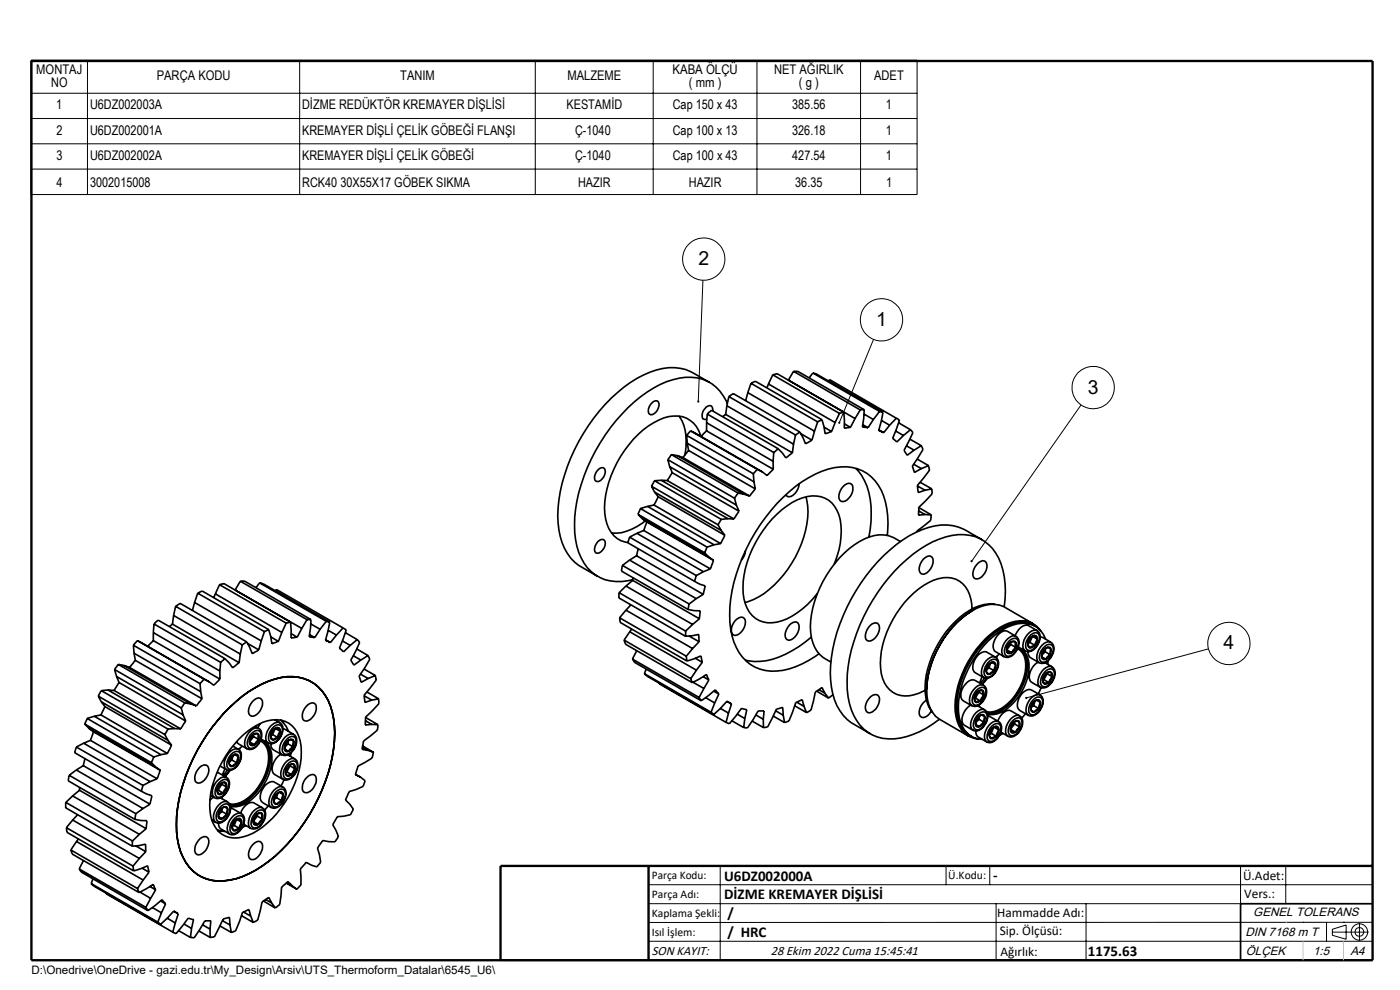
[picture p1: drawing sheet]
<svg xmlns="http://www.w3.org/2000/svg" width="297mm" height="210mm" viewBox="0 0 297 210" stroke-linecap="round" stroke-linejoin="round" font-family="sans-serif">
<g fill="none" stroke="#000" stroke-width=".35">
<path d="M163.9 79.5l1-.2 14.1 8.1M163.9 79.5l14.2 8.2M163.9 79.5l-.9 1.9M168.3 78.8h.9l14.1 8.1M168.3 78.8l14.2 8.2M168.3 78.8l-1 1.8M172.4 79.1l.8 .2 14.1 8.2M172.4 79.1l14.2 8.2M172.4 79.1l-.7 1M126.9 99.6a.79 .79 0 0 1 .8-.4 .79 .79 0 0 1 .7 .5 2.18 2.18 0 0 1-1.7 2.5 .83 .83 0 0 1-.5-1.2l.4-1zM138.4 85.4a.78 .78 0 0 1 1-.4 .78 .78 0 0 1 .4 1 2.09 2.09 0 0 1-1.8 2 1.38 1.38 0 0 1 0-2.2zM141.7 97.5l14.1 8.2"/>
<path d="M141.7 97.5l.4 1.5M142.1 99l14.1 8.1M142.1 99l.5 1.3M142.5 96.4l-.8 1.1M142.5 96.4l14.1 8.2M142.5 96.4l1.2 .3M143.7 96.7l14.2 8.1M143.7 96.7l1.2 .4M144.1 88.3a10.4 10.4 0 0 1 1.2 8.2M144.9 97.1l14.1 8.1M145.7 92.3l14.1 8.2M145.7 92.3l.1 1.7"/>
<path d="M145.8 94l14.1 8.2M145.8 94l.3 1.6M146.1 95.6l-1.2 1.5M146.1 95.6l14.1 8.1M146.5 91.4l-.8 .9M146.5 91.4l15.2 8.7M146.5 91.4l14.2 8.1M148.7 92.6a5.7 5.7 0 0 0-7.9-4 20.7 20.7 0 0 0-11.2 12.3 15.7 15.7 0 0 0-.8 10.3 5.4 5.4 0 0 0 4.4 3.9M149.9 91.4l-1.2 1.2M149.9 89.7l14.1 8.2M149.9 91.4l14.1 8.1M149.9 89.7v1.7"/>
<path d="M150 87.8l.9-.8 14.2 8.2M150 87.8l14.1 8.2M150 87.8l-.1 1.9M150.5 81.1a16.8 16.8 0 0 0-6.2-3 14.9 14.9 0 0 0-10.6 3 37.5 37.5 0 0 0-15.4 28.3 13.1 13.1 0 0 0 3.6 9.8l.9 .7 4 2.4M151.2 87.2a.84 .84 0 0 0-.6-1.2 2.07 2.07 0 0 0-1.5 2.8l.3 .2 .5-.1M154 87.9l-.7 .5M154 87.9l14.1 8.2M154.2 86.1l14.1 8.1M154.2 86.1l-.2 1.8M154.3 85.6a8.6 8.6 0 0 0-10.2-5.4 22.7 22.7 0 0 0-12.2 7.6 38.2 38.2 0 0 0-10 21.9 15 15 0 0 0 2.7 10.7 8.9 8.9 0 0 0 9.6 2.6M154.6 84.1l1-.6 14.1 8.1M154.6 84.1l14.2 8.2"/>
<path d="M154.6 84.1l-.4 2M158.6 83.3l14.2 8.2M158.6 83.3l-.4 1.7M159.3 81.3l1-.4 14.1 8.1M159.3 81.3l14.2 8.2M159.3 81.3l-.7 2M160.7 99.5l-.9 1M160.7 99.5l1 .6M163 81.4l14.2 8.2M163 81.4l-.3 .9M164 97.9v1.6M164 99.5l-1.3 1.4-1-.8"/>
<path d="M164.1 96l-.1 1.9M165.1 95.2l-1 .8M165.1 95.2l.9 .9 .7 1 1.4-1M167.3 80.6l14.1 8.2M167.3 80.6v.1M168.3 94.2l-.2 1.9M168.8 92.3l-.5 1.9M169.7 91.6l-.9 .7M169.7 91.6l1.2 2.5 1.4-.7M169.9 92l2.4 1.4M172.8 91.5l-.5 1.9M173.5 89.5l-.7 2"/>
<path d="M174.4 89l-.9 .5M174.4 89l.6 3 1.4-.5M174.8 90.6l1.6 .9M175.8 80.8l.2-.3 14.1 8.2M177.2 89.6l-.8 1.9M178.1 87.7l-.9 1.9M179 87.4l-.9 .3M179 87.4l.1 3.4 1.3-.1M179.1 89.9l1.3 .8M181.4 88.8l-1 1.9M181.5 99.3a12.9 12.9 0 0 1 3.3 9.7v1.6l-.5 3.3M182.5 87l-1.1 1.8"/>
<path d="M183 90.1l1.1 .6M183.3 87.8l2 1.2M183.3 86.9l-.8 .1M183.3 86.9l-.3 3.7 1.1 .1M185.3 89l-1.2 1.7M186.4 91.2l1.1 .6M186.6 87.3l.7 .2M186.6 87.3l-1.3 1.7M187 89.2l1.7 1M187.3 87.5l-.9 3.8 1.1 .5M188.7 90.2l-1.2 1.6M190 91.4l1.7 1"/>
<path d="M190.1 88.7l.7 .4-1.4 3.9 .9 .8 1.4-1.4M190.1 88.7l-1.4 1.5M190.6 89.7l2.5 1.4M192.3 94.6l1.6 .9M193 93.2l2.4 1.3M193.1 91.1l.6 .6-1.9 3.9 .6 1 1.5-1.1M193.1 91.1l-1.4 1.3M193.9 98.5l1.6 .9M194.6 97.4l2.4 1.4M195.4 94.5l.4 .8-2.3 3.6 .5 1.3 1.5-.8M195.4 94.5l-1.5 1M197 98.8l.2 .9-2.6 3.3 .2 1.5 1.5-.5"/>
<path d="M197 98.8l-1.5 .6M126.9 114.9a.87 .87 0 0 1 1.5 0 2.24 2.24 0 0 1-1.6 2.5l-.4-.1a1.84 1.84 0 0 1 .5-2.4zM132 119.9l-.2 1.2 14.2 8.2M132 119.9l14.2 8.2M133.6 113.9l-.4 1.2 14.2 8.2M133.6 113.9l14.1 8.2M133.6 118.8l14.1 8.2M133.6 118.8l-1.6 1.1M135 117.9l14.2 8.2M135 117.9l-1.4 .9M135.1 113.1l14.1 8.2M135.1 113.1l-1.5 .8"/>
<path d="M135.4 109.1l14.1 8.2M135.4 109.1l.8 .9M135.4 116.4l-.4 1.5M135.9 107.9l-.5 1.2M135.9 107.9l14.1 8.2M136.2 110l14.2 8.2M136.2 110l1 .7M136.6 112.5l14.1 8.2M136.6 112.5l-1.5 .6M136.9 110.5a10.4 10.4 0 0 1-7.1 2.6M137.2 110.7l-.6 1.8M137.2 110.7l14.2 8.2"/>
<path d="M137.4 107.4l14.1 8.2M137.4 107.4l-1.5 .5M138.2 103.1l14.1 8.2M138.2 103.1l.7 1.3M138.7 107.1l14.2 8.2M138.7 107.1l-1.3 .3M138.9 102l-.7 1.1M138.9 102l14.1 8.2M138.9 104.4l14.1 8.1M138.9 104.4l.7 1M139.6 105.4l-.9 1.7M139.6 105.4l14.2 8.2"/>
<path d="M140.3 101.9l14.1 8.1M140.3 101.9l-1.4 .1M140.3 101.9h1.3M141.6 101.9l14.1 8.2M142.6 100.3l-1 1.6M142.6 100.3l14.2 8.1M149.5 117.3l.9 .9M150 116.1l-.5 1.2M150.4 118.2l1 .7M151.4 118.9l-.7 1.8M151.5 115.6l-1.5 .5M152.3 111.3l.7 1.2"/>
<path d="M152.9 115.3l-1.4 .3M153 110.2l-.7 1.1M153 112.5l.8 1.1M153.8 113.6l-.9 1.7M154.4 110l-1.4 .2M154.4 110l1.3 .1M155.8 105.7l.4 1.4M156.2 107.1l.6 1.3M156.6 104.6l-.8 1.1M156.6 104.6l1.3 .2M156.8 108.4l-1.1 1.7M157.9 104.8l1.1 .4"/>
<path d="M158.2 116.8a3.3 3.3 0 0 1-1 2.1M159.8 100.5l.1 1.7M159.9 102.2l.3 1.5M160.2 103.7l-1.2 1.5M169.5 102.6a3 3 0 0 1-2.1 2.8l-.3-.1-.4-.3M171 105.4a18.1 18.1 0 0 1-2.3 12.8 19.6 19.6 0 0 1-9.9 9.4l-.8 .2M177 119.7a16.2 16.2 0 0 0 1-10.5 5.7 5.7 0 0 0-7.8-3.6 19.7 19.7 0 0 0-9.9 9.5 18.9 18.9 0 0 0-2.5 12 5.7 5.7 0 0 0 8.1 4.6 17.6 17.6 0 0 0 7.5-5.8M178.8 103.2a1.35 1.35 0 0 1 1.9-.4 2.75 2.75 0 0 1-1.9 3.6 1.02 1.02 0 0 1-.8-1.6zM188.2 113.6a16.8 16.8 0 0 0-1.9-10.7 8.6 8.6 0 0 0-9.3-3.7 23.5 23.5 0 0 0-12.2 7.6 38.7 38.7 0 0 0-10 22 14.8 14.8 0 0 0 2.7 10.6 8.7 8.7 0 0 0 8.6 2.8 19.6 19.6 0 0 0 7.6-3.5M191 114.9a6.9 6.9 0 0 0-7.6-.6 22.4 22.4 0 0 0-11 14.6 11.6 11.6 0 0 0 .9 9.2 7.2 7.2 0 0 0 2.9 2.3M194.6 103.1l1.7 .9M194.9 108.4l1.3 .7"/>
<path d="M194.9 107.7l2.7 1.5M195.2 102.3l2.5 1.4M195.9 118.6a1.35 1.35 0 0 1 1.8-.4 2.76 2.76 0 0 1-1.8 3.6 1.05 1.05 0 0 1-.8-1.6zM196.2 109.1l1.4 .1M197.6 109.2l-.2 1.2-2.9 2.3v.1M197.7 103.7v1.1l-2.8 2.8-.1 1.7 1.4-.2M197.7 103.7l-1.4 .3M207.5 119.4a1.04 1.04 0 0 1 1.4-.4 1.04 1.04 0 0 1 .5 1.4 2.79 2.79 0 0 1-2.4 2.4 1.6 1.6 0 0 1-.2-2.5zM208.4 114.5a16.8 16.8 0 0 0-6.3-3 14.9 14.9 0 0 0-10.5 3 37.5 37.5 0 0 0-15.5 28.2 13 13 0 0 0 3.6 9.9l.9 .7 4 2.3M28.3 136.9l14.1 8.1M28.3 136.9l.1 1.7M28.4 138.6l14.2 8.1"/>
<path d="M28.4 138.6l.3 1.5M29.1 135.9l-.8 1M29.1 135.9l14.2 8.2M29.1 135.9l15.3 8.7M32.5 135.9l-1.2 1.2M32.5 134.2l14.1 8.1M32.5 135.9l14.2 8.2M32.5 134.2v1.7M32.7 132.4l.8-.9 14.2 8.2M32.7 132.4l14.1 8.1M32.7 132.4l-.2 1.8M36.6 132.4l-.7 .5"/>
<path d="M36.6 132.4l14.1 8.2M36.8 130.6l14.2 8.1M36.8 130.6l-.2 1.8M37.3 128.6l.9-.6 14.2 8.2M37.3 128.6l14.1 8.2M37.3 128.6l-.5 2M41.3 127.8l14.1 8.2M41.3 127.8l-.5 1.7M41.9 125.8l1-.4 14.1 8.2M41.9 125.8l14.2 8.2M41.9 125.8l-.6 2M45.7 126l14.1 8.2"/>
<path d="M45.7 126l-.4 .8M46.6 124l.9-.2 14.1 8.2M46.6 124l14.1 8.2M46.6 124l-.9 2M47.7 139.7l-.9 .8M47.7 139.7l.9 .9 .8 1.1 1.3-1.1M49.9 125.2h.1M49.9 125.2l14.1 8.1M51 123.3h.9l14.1 8.1M51 138.7l-.3 1.9M51 123.3l14.1 8.1M51 123.3l-1.1 1.9"/>
<path d="M51.4 136.8l-.4 1.9M52.4 136.2l-1 .6M52.4 136.2l1.1 2.5 1.4-.8M52.5 136.5l2.4 1.4M55.1 123.6l.7 .2 14.2 8.2M55.1 123.6l14.1 8.2M55.1 123.6l-.8 1.1M55.4 136l-.5 1.9M56.1 134l-.7 2M57 133.6l-.9 .4M57 133.6l.7 3 1.4-.5M57.5 135.1l1.6 1"/>
<path d="M58.4 125.3l.3-.2 14.1 8.1M59.8 134.2l-.7 1.9M60.7 132.2l-.9 2M61.6 132l-.9 .2M61.6 132l.1 3.4 1.3-.2M61.8 134.4l1.2 .8M64 133.3l-1 1.9M65.1 131.4h.9M65.1 131.4l-1.1 1.9M65.7 134.6l1.1 .6M65.9 132.4l2 1.1M66 131.4l-.4 3.7 1.2 .1"/>
<path d="M67.9 133.5l-1.1 1.7M69.1 135.7l1 .6M69.2 131.8l.8 .2M69.2 131.8l-1.3 1.7M69.6 133.7l1.8 1M70 132l-1 3.8 1.1 .5M71.4 134.7l-1.3 1.6M72.6 136l1.7 .9M72.8 133.2l.6 .4-1.4 3.9 .9 .8 1.4-1.4M72.8 133.2l-1.4 1.5M73.2 134.2l2.6 1.5M74.9 139.1l1.7 .9"/>
<path d="M75.7 137.6l2.4 1.5M75.8 135.7l.5 .6-1.9 3.8 .7 1 1.5-1.1M75.8 135.7l-1.5 1.2M78.1 139.1l.4 .7-2.3 3.6 .4 1.3 1.5-.8M78.1 139.1l-1.5 .9M131.3 125.7v1.1l14.1 8.2M131.3 125.7l14.2 8.2M131.4 131l.2 1 14.1 8.2M131.4 131l14.2 8.2M132.4 135.8l.3 .9 14.2 8.1M132.4 135.8l14.1 8.2M132.8 124.3l14.1 8.2"/>
<path d="M132.8 124.3l-1.5 1.4M132.8 129.4l14.1 8.2M132.8 129.4l-1.4 1.6M133.6 134l14.1 8.2M133.6 134l-1.2 1.8M133.8 128.3l-1 1.1M134 133.4l-.4 .6M134.2 139.8l.4 .7 14.2 8.2M134.2 139.8l14.1 8.1M134.2 123.1l14.2 8.2M134.2 123.1l-1.4 1.2M134.3 122.5l-.1 .6"/>
<path d="M135.1 138l-.9 1.8M145.4 135l2.8-.4 .1 1.5M145.5 133.9l-.1 1.1M145.6 139.2l.1 1M146 129.3l1.2 .2 1.4 .1-.2 1.7M146.2 128.1l-.2 1.2M146.2 134.9l2.1 1.2M146.9 137.6l-1.3 1.6M146.9 132.5l-1.4 1.4M147.4 123.3l1 .6 1.2 .4-.4 1.8M147.5 139.6l1.5 .9M147.7 122.1l-.3 1.2"/>
<path d="M147.7 127l-1.5 1.1M148.3 136.1l-1.4 1.5M148.4 131.3l-1.5 1.2M149.2 126.1l-1.5 .9M149.2 121.3l-1.5 .8M150.7 120.7l-1.5 .6M156 131.6a1.39 1.39 0 0 1 1.9-.4 2.75 2.75 0 0 1-1.9 3.6 .88 .88 0 0 1-.8-1.1 3.2 3.2 0 0 1 .8-2.1zM167.4 132.6a1.38 1.38 0 0 1 1.9-.4 2.78 2.78 0 0 1-1.9 3.6 1.06 1.06 0 0 1-.8-1.6zM172.1 135.1a19.6 19.6 0 0 1-10.8 5.2h-1.2l-2-.3M184.6 132.7a1.21 1.21 0 0 1 1.8-.2 2.77 2.77 0 0 1-2.1 3.5 .93 .93 0 0 1-.7-1.2 3.5 3.5 0 0 1 1-2.1zM206.2 129.2a6.2 6.2 0 0 0-4.3-6.6 8.9 8.9 0 0 0-7 2.3 21.7 21.7 0 0 0-8.1 15.8 7.1 7.1 0 0 0 2.6 6.2 6.6 6.6 0 0 0 6.9-.5M206.2 129.6a21 21 0 0 0-9.6 16.7"/>
<path d="M211.1 128.2a9.5 9.5 0 0 0-7.5 2.7 21.5 21.5 0 0 0-7.3 14.9 7.8 7.8 0 0 0 1.5 5.3M211.2 139.4l-1.8-1a2.05 2.05 0 0 0-2.4 1.2 2.42 2.42 0 0 0-.1 3.1l1.8 1M211.4 139.2v.3M211.5 139.2l-.1 .3M212 138.7l-.8 .7M213 128.8a18.9 18.9 0 0 0-1.1-10.4 8.6 8.6 0 0 0-10-4.8 22.1 22.1 0 0 0-10.9 6.3 38.4 38.4 0 0 0-11.3 23.2 15 15 0 0 0 2.7 10.7 8.9 8.9 0 0 0 10 2.4 20.1 20.1 0 0 0 6.9-3.6M213.7 137.3a1.11 1.11 0 0 0 0 1.2M213.7 137.3v1.2M213.7 138.5a.67 .67 0 0 0 .9 0M213.7 138.5h.9M214.1 136a1.25 1.25 0 0 1 1.8-.3 2.77 2.77 0 0 1-2.1 3.5 1.44 1.44 0 0 1-.4-2.3zM214.4 136.3v.4"/>
<path d="M214.4 136.7l-.8 1.2 1 .6M214.4 136.7l1.1 .6M214.5 136.2a.68 .68 0 0 1 .9 0M214.5 136.2l-.8 1.1M214.5 136.2h.9M215.4 136.2l.2 .3-.1 .8M215.4 136.2l.1 1.1M215.5 137.3l-.9 1.2M215.5 135a1.81 1.81 0 0 1 .4 2.4 2.84 2.84 0 0 1-2.4 2l-.5-.1M215.5 135l-1.8-1.1a2.57 2.57 0 0 0-2.8 2.2 1.81 1.81 0 0 0 .3 2.1l1.8 1.1M215.5 135a2.57 2.57 0 0 0-2.8 2.1 1.81 1.81 0 0 0 .3 2.2M215.9 137.6a3.6 3.6 0 0 1 1.7 4 11.6 11.6 0 0 1-6 9.1 3.6 3.6 0 0 1-2.3 .3"/>
<path d="M215.9 137.5a3.2 3.2 0 0 1 2.4 3.4 11.7 11.7 0 0 1-6 10.3 3.8 3.8 0 0 1-2.8 .2M216 137.2l1.5 .9M216.5 137.7a4.2 4.2 0 0 1 1.4 3.9 11.8 11.8 0 0 1-6 9.3 4.1 4.1 0 0 1-2.4 .4M216.8 137.9a4.7 4.7 0 0 1 1 4 11.9 11.9 0 0 1-6.4 9.1l-2 .3M218 134.6a1.46 1.46 0 0 1 2.5-.4 3.1 3.1 0 0 1-2.5 4l-.4-.1a1.35 1.35 0 0 1-.5-1.8l.2-.6zM218.1 136.6a.65 .65 0 0 0 .4 .8M218.1 136.6l.4 .8M218.1 138.2a1.36 1.36 0 0 0 .5 1.3l1.9 1.1M218.3 132.2a8 8 0 0 0-7.1 1.8 20.8 20.8 0 0 0-8.4 16.7 6.7 6.7 0 0 0 2.1 4.7M218.5 136.3l-.4 .2M218.5 136.3l1 .6M218.6 135.3l-.3 .5-.2 .8"/>
<path d="M218.6 135.3l-.5 1.3M218.7 134.7a1.13 1.13 0 0 1 1.7-.1 2.77 2.77 0 0 1-2.1 3.4 1.51 1.51 0 0 1-.4-2.4zM219 135.1l-.5 1.2M219 135l1.1 .6M219.2 132.3l-6-3.5a6.8 6.8 0 0 0-7.1 .8 21.5 21.5 0 0 0-9.5 16.6 6.9 6.9 0 0 0 2.8 6.4l6.1 3.5M219.5 136.9a1.06 1.06 0 0 1-1 .5M219.5 136.9l-1 .5M219.6 134.8a.65 .65 0 0 1 .5 .8M219.6 134.8l-.6 .2-.4 .3M219.6 134.8l-1 .5M219.6 134.8l.5 .8M219.6 132.8a6.1 6.1 0 0 0-6.1 0 20.7 20.7 0 0 0-10.5 16.8 6.6 6.6 0 0 0 3.1 6.6"/>
<path d="M220 133.8l-1.8-1.1a2.62 2.62 0 0 0-2.8 2.2M220.1 135.6l-.1 .5-.5 .8M220.1 135.6l-.6 1.3M220.7 135.1l.4 .1 1.9 1M220.8 133.8a5.3 5.3 0 0 0-6.6-1.7 18.4 18.4 0 0 0-9.5 9.5 17.3 17.3 0 0 0-1.9 10.4 5.3 5.3 0 0 0 4.8 4.8M221 139.6a.57 .57 0 0 0 .8 .2M221 139.6l.8 .2M221 139.4l.8 .4M221.2 138.3l-.3 .8 .1 .5M221.2 138.3l-.2 1.3M221.3 137.5a1.43 1.43 0 0 1 1.9-.6 2.61 2.61 0 0 1-1.7 3.6 .96 .96 0 0 1-1-1.4zM221.7 138.2l-.6 .8"/>
<path d="M221.7 138.2l1.1 .7M221.8 137.6l-.1 .6M221.8 135.6a5.1 5.1 0 0 0-7-3 18.3 18.3 0 0 0-10 10.6 14.6 14.6 0 0 0-1 9.9 4.8 4.8 0 0 0 4.6 3.7M222.1 137.3l-.5 .4-.4 .6M222.1 137.3a.52 .52 0 0 1 .8 .3M222.1 137.3l-.9 1M222.1 137.3l.8 .3M222.8 138.9l-.4 .6-.6 .3M222.8 138.9l-1 .9M222.9 137.6l.1 .6-.2 .7M222.9 137.6l-.1 1.3M223 136.2a1.95 1.95 0 0 0-2.3 1.2 2.54 2.54 0 0 0-.3 3.2"/>
<path d="M223 136.2v.1M223 136.3a2.33 2.33 0 0 1-.1 3.3 1.96 1.96 0 0 1-2.5 .9M16.2 158.5l-.4 1.2 14.2 8.1M16.2 158.5l14.1 8.1M17.7 157.6l14.2 8.2M17.7 157.6l-1.5 .9M18 153.6l14.1 8.2M18 153.6l.9 .9M18.5 152.4l-.5 1.2M18.5 152.4l14.1 8.2M18.9 154.5l14.1 8.2M18.9 154.5l1 .7"/>
<path d="M19.2 157l14.1 8.2M19.2 157l-1.5 .6M19.9 155.2l-.7 1.8M19.9 155.2l14.1 8.2M20 151.9l14.1 8.2M20 151.9l-1.5 .5M20.8 147.7l14.2 8.1M20.8 147.7l.7 1.2M21.4 151.7l14.1 8.1M21.4 151.7l-1.4 .2M21.5 146.5l-.7 1.2M21.5 146.5l14.1 8.1"/>
<path d="M21.5 148.9l14.1 8.1M21.5 148.9l.8 1M22.3 149.9l-.9 1.8M22.3 149.9l14.1 8.2M22.9 146.4l14.1 8.1M22.9 146.4l-1.4 .1M22.9 146.4l1.3 .1M24.2 146.5l14.1 8.1M24.3 142l14.2 8.2M24.3 142l.4 1.5M24.7 143.5l14.1 8.2M24.7 143.5l.6 1.3"/>
<path d="M25.1 140.9l-.8 1.1M25.1 140.9l14.1 8.2M25.1 140.9l1.3 .3M25.3 144.8l-1.1 1.7M25.3 144.8l14.1 8.2M26.4 141.2l14.1 8.1M26.4 141.2l1.1 .4M27.5 141.6l14.2 8.1M28.7 140.1l-1.2 1.5M28.7 140.1l14.2 8.1M35 155.8l.6 1.2M35.5 159.8l-1.4 .3"/>
<path d="M35.6 154.6l-.6 1.2M35.6 157l.8 1.1M36.4 158.1l-.9 1.7M37 154.5l-1.4 .1M37 154.5l1.3 .1M38.5 150.2l.3 1.5M38.8 151.7l.6 1.3M39.2 149.1l-.7 1.1M39.2 149.1l1.3 .2M39.4 153l-1.1 1.6M40.5 149.3l1.2 .4M42.4 145l.2 1.7"/>
<path d="M42.6 146.7l.3 1.5M42.9 148.2l-1.2 1.5M43.3 144.1l-.9 .9M43.3 144.1l1.1 .5M46.6 142.3l.1 1.8M46.7 144.1l-1.3 1.3-1-.8M46.8 140.5l-.2 1.8M47.4 151.3a23.8 23.8 0 0 1 12.3-7.6 8.9 8.9 0 0 1 10.8 7.4 27.4 27.4 0 0 1-2.2 16.6 36.4 36.4 0 0 1-14.1 16.9 13.3 13.3 0 0 1-10.3 1.9 9.3 9.3 0 0 1-6-7.1 27.4 27.4 0 0 1 2.2-16.7 40.4 40.4 0 0 1 7.3-11.4zM49.4 158.2l1.2 .8M50 160a.54 .54 0 0 1 .6 .5M50 160l-.5 .2-.5 .5M50 160l-1 .7"/>
<path d="M50 160l.6 .5M50.2 157.3l.4 .5 1.8 1M50.6 159a2.01 2.01 0 0 0-2.4 1.2 2.32 2.32 0 0 0-.2 3.1 2.15 2.15 0 0 0 2.7-1.4 2.35 2.35 0 0 0-.1-2.9M50.6 159h.1M50.6 156.8a11.7 11.7 0 0 1 8.2-4.1 5.2 5.2 0 0 1 4.9 4.6 18.7 18.7 0 0 1-4 14 14.8 14.8 0 0 1-9.1 6.4 5.1 5.1 0 0 1-5.6-3.6 15.7 15.7 0 0 1 1.5-11.2 23.9 23.9 0 0 1 4.1-6.1zM50.8 158.8l-.1 .2M50.8 158.7v.4M51.4 158.3l-.8 .7M53 156.8l-.1 .7 .2 .5M53 156.8l.1 1.2M53.1 158a.67 .67 0 0 0 .9 0M53.1 158h.9"/>
<path d="M53.4 155.5a1.15 1.15 0 0 1 1.8-.2 2.78 2.78 0 0 1-2 3.5 1.44 1.44 0 0 1-.4-2.3zM53.6 148.8a1.32 1.32 0 0 1 1.9-.5 2.56 2.56 0 0 1-1.1 3.3 1.04 1.04 0 0 1-1.4 .1 1.04 1.04 0 0 1-.2-1.4zM53.8 155.8v.4M53.8 156.2l-.8 1.2 1 .6M53.8 156.2l1.1 .7M53.9 155.7a.63 .63 0 0 1 .9 0M53.9 155.7l-.5 .5-.4 .6M53.9 155.7l-.9 1.1M53.9 155.7h.9M54.1 154l.8 .5a1.83 1.83 0 0 0-2.2 1 2.84 2.84 0 0 0-.5 3.2l.2 .1M54.8 155.7l.2 .4-.1 .8M54.8 155.7l.1 1.2"/>
<path d="M54.9 156.9l-.9 1.1M54.9 154.5a2.14 2.14 0 0 1 .2 3 2.28 2.28 0 0 1-2.7 1.3M55.2 153.4l-.5 1M55.2 157.2a3.3 3.3 0 0 1 1.8 3.1 11.4 11.4 0 0 1-6 9.9 3.7 3.7 0 0 1-2.3 .3M55.3 157a3.2 3.2 0 0 1 2.4 3.4 11.9 11.9 0 0 1-6.1 10.3 3.8 3.8 0 0 1-2.7 .3M55.4 156.8l1.5 .8M55.9 157.3a4.2 4.2 0 0 1 1.4 3.8 12.1 12.1 0 0 1-6 9.4 4.1 4.1 0 0 1-2.4 .4M56.2 157.4a6 6 0 0 1 .5 6.1 11.4 11.4 0 0 1-5.9 7.1l-2 .2M57.4 156.2a.64 .64 0 0 0 .5 .7M57.4 156.2l.5 .7M57.5 157.8a1.27 1.27 0 0 0 .5 1.3l1.8 1M57.8 155.8l-.4 .2"/>
<path d="M57.8 155.8l1.1 .6M58 154.9l-.4 .4-.2 .9M58 154.9l-.6 1.3M58 154.2a1.02 1.02 0 0 1 1.3-.4 1.02 1.02 0 0 1 .6 1.2 2.78 2.78 0 0 1-2.3 2.5 1.56 1.56 0 0 1-.3-2.4zM58.3 152.7l1.1 .6M58.3 154.6l-.5 1.2M58.4 154.5l1 .6M58.9 156.4l-.4 .4-.6 .1M58.9 156.4l-1 .5M59 154.3a.65 .65 0 0 1 .4 .8M59 154.3l-.4 .1-.6 .5M59 154.3l-1 .6"/>
<path d="M59 154.3l.4 .8M59.4 153.3a2.16 2.16 0 0 1 .1 3 2.25 2.25 0 0 1-2.6 1.3M59.4 153.3a2.02 2.02 0 0 0-2.4 1.3 2.25 2.25 0 0 0-.1 3M59.4 155.1l-.1 .7-.4 .6M59.4 155.1l-.5 1.3M59.5 152.7a5.3 5.3 0 0 1 1.7 2.4M59.7 152.8l.5 .6M60 154.6h.4l1.9 1.2M60.4 159.1a.57 .57 0 0 0 .8 .3M60.4 159.1l.8 .3M60.4 158.9l.8 .5M60.6 157.8l-.2 .6v.7"/>
<path d="M60.6 157.8l-.2 1.3M61 156.6a1.01 1.01 0 0 1 1.4-.3 1.01 1.01 0 0 1 .4 1.3 2.63 2.63 0 0 1-2.3 2.4 1.64 1.64 0 0 1-.2-2.5zM61.1 157.8l-.7 .7M61.1 157.8l1.1 .6M61.2 157.1l-.1 .7M61.5 156.9l-.6 .5-.3 .4M61.5 156.9a.54 .54 0 0 1 .8 .3M61.5 156.9l-.9 .9M61.5 156.9l.8 .3M61.7 159.7l-.1 .8M62.2 158.4l-.5 .6-.5 .4M62.2 158.4l-1 1"/>
<path d="M62.3 157.2l.1 .5-.2 .7M62.3 157.2l-.1 1.2M62.3 155.8a2.53 2.53 0 0 1-.3 3.6l-.2 .2a1.69 1.69 0 0 1-2 .5M62.3 155.8a1.95 1.95 0 0 0-2.3 1.1 2.66 2.66 0 0 0-.3 3.1l.1 .1M65.3 149.5a1.04 1.04 0 0 1 1.3-.3 1.04 1.04 0 0 1 .5 1.3 3.2 3.2 0 0 1-2 2.5 .82 .82 0 0 1-1-1 3.1 3.1 0 0 1 1.2-2.5zM76.5 143l1.6 .9M76.9 158.5l1.1 .7M76.9 158.2l2.3 1.4M77.2 141.9l2.4 1.4M77.3 147.6l1.6 .9M77.5 152.1v1.7l1.3-.1M77.5 152.9l1.3 .8"/>
<path d="M77.5 152.2l2.7 1.5M77.8 146.8l2.5 1.4M78 159.2l1.2 .4M78.8 153.7h1.4M79.2 159.6l-.2 1.2-3.1 1.7-.5 1.8 1.1 .5M79.6 143.3l.2 .9-2.6 3.3 .2 1.5 1.5-.5M79.6 143.3l-1.5 .6M80.2 153.7l-.1 1.2-3 2.3-.3 1.8 1.2 .2M80.3 148.2l.1 1.1-2.9 2.8M80.3 148.2l-1.4 .3M136.7 142.9l.6 .5 14.1 8.2M136.7 142.9l14.1 8.2"/>
<path d="M137.1 141.9l-.4 1M139.9 144.9v.2l14.1 8.1M145.7 140.2l3-1.1 .3 1.4M146.5 144l.4 .8M147 144.7l2.3 1.3M147.7 142.2l-1.2 1.8M148.3 147.9l.5 .8M149 140.5l-1.3 1.7M149.2 143.5l1.2 .7M149.3 146l-1 1.9M149.7 148l1.9 1.1M150.4 144.2l-.5-1.1-3 1.7"/>
<path d="M150.4 144.2l-1.1 1.8M150.8 151.1l.6 .5M151.4 146.6l1.1 .6M151.6 149.1l-.8 2M152.5 147.2l-.8-.9-2.9 2.4M152.5 147.2l-.9 1.9M152.8 150.3l1.8 1M154.2 148.8l.9 .5M154.6 151.3l.6-1.9-1-.7-2.8 2.9M154.6 151.3l-.6 1.9M155.3 152.9l2.5 1.4M156.4 151.5l1.6 .9"/>
<path d="M158 152.4l.4-1.8-1.1-.4-2.6 3.3-.7-.3M158 152.4l-.2 1.9M159.6 153l2.4 1.3M160.3 151.7l1.6 .9M161.9 152.6l.2-1.8h-1.3l-2.2 3.6-.8-.1M161.9 152.6l.1 1.7M164 151.9l2.4 1.4M164.5 150.8l1.7 .9M166.2 151.7l-.1-1.6-1.4 .3-1.9 3.8-.8 .1M166.2 151.7l.2 1.6M168.6 149.7l2.5 1.5M169 148.9l1.6 1"/>
<path d="M170.6 149.9l-.4-1.5-1.4 .6-1.4 4-1 .3M170.6 149.9l.5 1.3M173.2 146.6l2.6 1.5M173.7 146.3l1.3 .7M175 147l-.6-1.2-1.4 1-1 3.8-.9 .6M175 147l.8 1.1M176.7 147.3l-.9 .8M184.7 147.8a1.04 1.04 0 0 1 1.4-.4 1.04 1.04 0 0 1 .4 1.3 2.7 2.7 0 0 1-2.3 2.5 1.68 1.68 0 0 1-.2-2.5zM196.5 148.5a2.85 2.85 0 0 0-1.3 3.4 1.51 1.51 0 0 0 2.2-.9l.2-.2M205.1 144.8a1.52 1.52 0 0 1 1.7-.5l1.9 1.1a2.18 2.18 0 0 0-2.5 1.4 2.3 2.3 0 0 0 0 2.9l-1.9-1a2.46 2.46 0 0 1 .4-3.5zM206 149.6a3.7 3.7 0 0 0-1.8 3.8l.4 .4 1.8 1.1M206.4 154.9a2.03 2.03 0 0 0 2.7-1.3 2.03 2.03 0 0 0-.3-3.1 2.66 2.66 0 0 0-2.7 2.4 1.79 1.79 0 0 0 .3 2"/>
<path d="M206.4 154.9h.1M206.7 147.9a.89 .89 0 0 0 .3 1M206.7 147.9l.3 1M206.9 148.1h-.2M206.9 148.1l1.1 .6M207 155.1a1.19 1.19 0 0 0 .5 1.2l1.8 1.1M207 153.9a.54 .54 0 0 0 .8 .3M207 153.9l.8 .3M207 153.7l.8 .5M207 146.5a1.46 1.46 0 0 1 2-.5 2.73 2.73 0 0 1-1.9 3.6 1.01 1.01 0 0 1-.8-1.5zM207.2 152.6l-.3 .7 .1 .6M207.2 152.6l-.2 1.3"/>
<path d="M207.2 151.8a1.52 1.52 0 0 1 1.9-.6 2.45 2.45 0 0 1-.8 3.2 1.01 1.01 0 0 1-1.4 .3 1.01 1.01 0 0 1-.4-1.3zM207.4 149.7l1.5 .9M207.4 146.7l-.4 .6-.3 .6M207.4 146.7l-.7 1.2M207.6 146.6v.2M207.6 146.8l-.7 1.3M207.6 146.8l1.1 .6M207.7 152.6l-.7 .7M207.7 152.6l1 .6M207.7 149.6l.1 .4M207.8 151.9l-.1 .7M208 148.7l-.7 .3-.3-.1"/>
<path d="M208 148.7l-1 .2M208.1 151.7a.57 .57 0 0 1 .8 .2M208.1 151.7l-.5 .3-.4 .6M208.1 151.7l-.9 .9M208.1 151.7l.8 .2M208.4 143.5l-.6 1.4M208.4 146.4a.87 .87 0 0 1 .3 1M208.4 146.4a.89 .89 0 0 0-1 .3M208.4 146.4l-1 .3M208.4 146.4l.3 1M208.7 145.4a2.34 2.34 0 0 1-.1 3.3 1.94 1.94 0 0 1-2.4 1M208.7 147.4l-.3 .9-.4 .4"/>
<path d="M208.7 147.4l-.7 1.3M208.7 153.2l-.2 .5-.7 .5M208.7 153.2l-.9 1M208.9 151.9l.1 .8-.3 .5M208.9 151.9l-.2 1.3M208.9 143.8l-.9 1.1M209.2 140.1a1.55 1.55 0 0 1 2-.7 2.38 2.38 0 0 1-.1 3.3 1.97 1.97 0 0 1-2.5 .9 2.49 2.49 0 0 1 .2-3zM209.2 142.5a.54 .54 0 0 0 .7 .5M209.2 142.5l.7 .5M209.3 143.9l-1 1.3M209.4 143.9l-1 1.3M209.5 151.9l2.3 1.2"/>
<path d="M209.6 141.2l-.3 .7-.1 .6M209.6 141.2l-.4 1.3M209.7 140.5a1.31 1.31 0 0 1 1.8-.4 2.76 2.76 0 0 1-1.9 3.5 1.01 1.01 0 0 1-.8-1.6l.2-.5zM209.8 141.7l-.5 .4M209.8 141.7l1.1 .6M209.9 155.9a.65 .65 0 0 0 .4 .8M209.9 155.9l.4 .8M210.1 140.7l-.3 1M210.2 153.4a1.27 1.27 0 0 1 1.6-.4 1.27 1.27 0 0 1 .7 1.5 3 3 0 0 1-2.8 3l-.4-.1a1.82 1.82 0 0 1-.2-2.4zM210.3 155.6l-.4 .1M210.3 155.6l1 .6M210.4 154.6l-.2 .3-.3 1"/>
<path d="M210.4 154.6l-.3 .5-.2 .8M210.4 140.5l.8 .5M210.5 154a1.08 1.08 0 0 1 1.7-.1 2.74 2.74 0 0 1-2.1 3.4 1.19 1.19 0 0 1-.6-1.9zM210.6 140.4a.54 .54 0 0 1 .6 .6M210.6 140.4l-.7 .4-.3 .4M210.6 140.4l-1 .8M210.6 140.4l.6 .6M210.8 154.3l-.5 1.3M210.9 154.2l1 .7M210.9 142.3l-.4 .4-.6 .3M210.9 142.3l-1 .7M211.2 141v.6l-.3 .7"/>
<path d="M211.2 141l-.3 1.3M211.3 156.2l-.6 .5h-.4M211.3 156.2l-1 .5M211.5 154.1a.65 .65 0 0 1 .4 .8M211.5 154.1l-.6 .1-.5 .4M211.5 154.1l-1.1 .5M211.5 154.1l.4 .8M211.9 154.9l-.2 .8-.4 .5M211.9 154.9l-.6 1.3M212.3 155.3l1.6 .9M212.8 155.6l-.9 .4M214.5 154.2l-.2 .6 .2 .5"/>
<path d="M214.5 154.2v1.1M214.5 155.3a.67 .67 0 0 0 .9 0M214.5 155.3h.9M214.9 152.9a1.17 1.17 0 0 1 1.8-.3 2.77 2.77 0 0 1-2.1 3.5 1.44 1.44 0 0 1-.4-2.3zM215.2 153.1v.5M215.2 153.6l-.9 1.1 1.1 .6M215.2 153.6l1.1 .6M215.3 153a.67 .67 0 0 1 .9 0M215.3 153l-.8 1.2M215.3 153h.9M216.2 153l.2 .5-.1 .7M216.2 153l.1 1.2"/>
<path d="M216.3 154.2l-.9 1.1M216.3 151.9a2.44 2.44 0 0 1-.3 3.5l-.2 .3a1.61 1.61 0 0 1-1.9 .5M216.3 151.9l-1.8-1.1a1.74 1.74 0 0 0-2.2 1l-.6 1.2M216.3 151.9a1.74 1.74 0 0 0-2.2 1 2.84 2.84 0 0 0-.5 3.1l.3 .2M217.6 151.4l-.8 .9M218.1 151.7l.1 .1M218.7 150.5a.54 .54 0 0 0 .6 .6M218.7 150.5l.6 .6M219.1 149.2l-.3 .5-.1 .8M219.1 149.2l-.4 1.3M219.1 148.5a1.1 1.1 0 0 1 1.6-.6 1.1 1.1 0 0 1 .4 1.6 2.42 2.42 0 0 1-2.4 2.1 1.93 1.93 0 0 1 .1-2.6zM219.3 149.7l-.5 .4"/>
<path d="M219.3 149.7l1 .6M219.5 148.8l-.2 .9M219.9 148.5l.8 .5M220.1 148.4a.54 .54 0 0 1 .6 .6M220.1 148.4l-.6 .3-.4 .5M220.1 148.4l-1 .8M220.1 148.4l.6 .6M220.2 140.5a3.5 3.5 0 0 0-1.6 4l2.1 1.3a2.17 2.17 0 0 1 0-2.9 2.24 2.24 0 0 1 2.5-1.4l-1.5-.9M220.3 150.3l-.6 .6-.4 .2M220.3 150.3l-1 .8M220.7 147.4l-1.9-1a2.05 2.05 0 0 0-2.3 1.2 2.42 2.42 0 0 0-.2 3.1l1.9 1.1M220.7 147.5a2.38 2.38 0 0 1-.1 3.2 2.02 2.02 0 0 1-2.5 1"/>
<path d="M220.7 149v.6l-.4 .7M220.7 149l-.4 1.3M220.7 147.4a2.07 2.07 0 0 0-2.4 1.3 2.44 2.44 0 0 0-.2 3M220.9 145.9l-.6 1.3M221.2 144.1a.87 .87 0 0 0 .3 1M221.2 144.1l.3 1M221.4 144.2h-.1M221.4 144.2l1.1 .6M222 142.2a.95 .95 0 0 1 1.1-.3 .95 .95 0 0 1 .6 1 2.61 2.61 0 0 1-2.4 2.8 1.71 1.71 0 0 1-.1-2.6zM222 142.8l-.6 .7-.2 .6M222 142.8l-.8 1.3M222.1 142.7v.2"/>
<path d="M222.1 142.9l-.7 1.3M222.1 142.9l1.1 .6M222.4 140.2l-.2 .7M222.5 144.8a.89 .89 0 0 1-1 .3M222.5 144.8l-1 .3M223 142.5h-.4l-.6 .3M223 142.5a.89 .89 0 0 1 .2 1M223 142.5l-1 .3M223 142.5l.2 1M223.2 141.5a2.33 2.33 0 0 1-.1 3.3 1.98 1.98 0 0 1-2.4 1M223.2 143.5l-.2 .7-.5 .6M223.2 143.5l-.7 1.3"/>
<path d="M14 170.2l-.1 1.1 14.1 8.2M14 170.2l14.1 8.2M14.1 175.6l.1 1 14.2 8.1M14.1 175.6l14.1 8.1M14.7 164.5l-.2 1.1 14.1 8.2M14.7 164.5l14.1 8.1M15.4 168.8l14.2 8.2M15.4 168.8l-1.4 1.4M15.4 173.9l14.2 8.2M15.4 173.9l-1.3 1.7M16.2 163.3l14.1 8.2M16.2 163.3l-1.5 1.2"/>
<path d="M16.2 178.5l14.2 8.2M16.2 178.5l-1.2 1.8M16.5 172.8l-1.1 1.1M16.7 178l-.5 .5M16.9 167.6l14.1 8.2M16.9 167.6l-1.5 1.2M16.9 167.1v.5M17.7 162.4l14.1 8.2M17.7 162.4l-1.5 .9M18 160.9l-.3 1.5M28 179.5l2.9-.4v1.5M28.1 178.4l-.1 1.1"/>
<path d="M28.6 173.8l1.3 .3h1.3l-.2 1.7M28.8 172.6l-.2 1.2M28.8 179.4l2.1 1.2M29.6 177l-1.5 1.4M30 167.8l2.2 1-.4 1.8M30.3 166.6l-.3 1.2M30.3 171.5l-1.5 1.1M31 175.8l-1.4 1.2M31.8 170.6l-1.5 .9M31.9 165.8l-1.6 .8M32.1 161.8l.9 .9M32.6 160.6l-.5 1.2"/>
<path d="M33 162.7l1 .7M33.3 165.2l-1.4 .6M34 163.4l-.7 1.8M34.1 160.1l-1.5 .5M42.3 162.8a1.21 1.21 0 0 1 1.8-.2 2.77 2.77 0 0 1-2 3.5 .93 .93 0 0 1-.8-1.2 3.5 3.5 0 0 1 1-2.1zM42.4 177.9a1.04 1.04 0 0 1 1.4-.4 1.04 1.04 0 0 1 .5 1.4 2.71 2.71 0 0 1-2.4 2.4 1.63 1.63 0 0 1-.2-2.5zM44.7 168.7l.8 .5M44.9 173.9l.9 .5M45.3 169.1l-.8 .6M45.8 174.4a2.06 2.06 0 0 0 2.6-1.3 2.28 2.28 0 0 0-.1-3 1.89 1.89 0 0 0-2.3 1.1 2.54 2.54 0 0 0-.2 3.2M45.8 174.4h.1M46.1 176l1.7 .4"/>
<path d="M46.1 163.8l1.9 1.1a2.18 2.18 0 0 0-2.5 1.5 2.24 2.24 0 0 0 0 2.8M46.1 167.5a.89 .89 0 0 0 .3 1M46.1 167.5l.3 1M46.2 176.2l.8 .1M46.3 167.6l-.2 .1M46.3 167.6l1 .6M46.4 174.6a1.27 1.27 0 0 0 .5 1.3l1.8 1M46.4 173.2l.8 .5M46.4 173.4a.52 .52 0 0 0 .8 .3M46.4 173.4l.8 .3M46.4 166.1a1.43 1.43 0 0 1 1.9-.5 2.67 2.67 0 0 1-1.8 3.5 1.01 1.01 0 0 1-.9-1.5l.5-1.1zM46.5 172.1l-.2 .8 .1 .5"/>
<path d="M46.5 172.1l-.1 1.3M46.7 162.5l1.4 .8M46.8 169.3l1.5 .8M46.8 166.3l-.4 .5-.3 .7M46.8 166.3l-.7 1.2M47 166.2v.2M47 170.9a1.04 1.04 0 0 1 1.4-.3 1.04 1.04 0 0 1 .4 1.4 2.73 2.73 0 0 1-2.3 2.3 1.64 1.64 0 0 1-.2-2.4zM47 166.4l-.7 1.2M47 166.4l1.1 .6M47 169.1l.2 .4M47.1 172.1l-.7 .7M47.1 172.1l1 .6"/>
<path d="M47.1 171.4v.7M47.3 168.2l-.6 .3h-.3M47.3 168.2l-.9 .3M47.5 171.2a.57 .57 0 0 1 .8 .3M47.5 171.2l-.5 .3-.5 .6M47.5 171.2l-1 .9M47.5 171.2l.8 .3M47.7 163.1l-.5 1.3M47.8 166a.87 .87 0 0 1 .3 1M47.8 166a.89 .89 0 0 0-1 .3M47.8 166l-1 .3M47.8 166l.3 1"/>
<path d="M48 164.9a2.29 2.29 0 0 1 0 3.3 1.97 1.97 0 0 1-2.5 1M48.1 167l-.2 .5-.6 .7M48.1 167l-.8 1.2M48.1 172.7l-.4 .6-.5 .4M48.1 172.7l-.9 1M48.3 163.4l-1 1.1M48.3 171.5l.1 .4-.3 .8M48.3 171.5l-.2 1.2M48.6 162.1a.54 .54 0 0 0 .6 .5M48.6 162.1l.6 .5M48.7 163.4l-1 1.3M48.8 163.4l-1.1 1.3"/>
<path d="M48.9 171.4l2.3 1.2M49 160.7l-.4 .7v.7M49 160.7l-.4 1.4M49 160a1.3 1.3 0 0 1 1.9-.3 2.73 2.73 0 0 1-1.9 3.5 .88 .88 0 0 1-.9-1.1 3.6 3.6 0 0 1 .9-2.1zM49.2 161.2l-.5 .4M49.2 161.2l1 .6M49.2 175.5a.65 .65 0 0 0 .5 .7M49.2 175.5l.5 .7M49.5 160.3l-.3 .9M49.7 175.1l-.4 .2M49.7 175.1l1 .6M49.8 174.1l-.5 .8-.1 .6"/>
<path d="M49.8 174.1l-.6 1.4M49.8 160l.8 .5M49.8 173.5a1.02 1.02 0 0 1 1.4-.4 1.02 1.02 0 0 1 .5 1.2 2.8 2.8 0 0 1-2.2 2.5 1.55 1.55 0 0 1-.4-2.4zM50.2 173.9l-.5 1.2M50.2 173.8l1.1 .6M50.2 161.8l-.4 .5-.6 .3M50.2 161.8l-1 .8M50.6 160.5l-.1 .8-.3 .5M50.6 160.5l-.4 1.3M50.7 175.7l-.4 .4-.6 .1M50.7 175.7l-1 .5M50.8 173.6a.65 .65 0 0 1 .5 .8"/>
<path d="M50.8 173.6l-.5 .1-.5 .4M50.8 173.6l-1 .5M50.8 173.6l.5 .8M51 172.5a3.2 3.2 0 0 1 2.4-2.3l.5 .1 1.8 1.1a2.57 2.57 0 0 0-2.8 2.1 1.96 1.96 0 0 0 .3 2.2l-1.5-.9M51.2 172.6a2.12 2.12 0 0 0-2.4 1.3 2.31 2.31 0 0 0-.1 3 2.15 2.15 0 0 0 2.7-1.3M51.2 172.6a2.1 2.1 0 0 1 .2 3M51.3 174.4l-.3 .9-.3 .4M51.3 174.4l-.6 1.3M52.2 175.1l-.9 .5M53.6 179.2a1.32 1.32 0 0 1 1.9-.5 2.6 2.6 0 0 1-1.1 3.3 .97 .97 0 0 1-1.1 .3 .97 .97 0 0 1-.6-1 3.3 3.3 0 0 1 .9-2.1zM53.8 173.7l-.1 .8 .2 .4M53.8 173.7l.1 1.2"/>
<path d="M53.9 174.9a.68 .68 0 0 0 .9 0M53.9 174.9h.9M54.3 172.4a1.04 1.04 0 0 1 1.2-.6 1.04 1.04 0 0 1 .7 1.2 2.96 2.96 0 0 1-2.2 2.6 .93 .93 0 0 1-.7-1.2 3 3 0 0 1 1-2zM54.6 172.7v.4M54.6 173.1l-.9 1.2 1.1 .6M54.6 173.1l1 .6M54.7 172.6a.67 .67 0 0 1 .9 0M54.7 172.6l-.9 1.1M54.7 172.6h.9M55.6 172.6a1.11 1.11 0 0 1 0 1.1M55.6 172.6v1.1M55.6 173.7l-.2 .5-.6 .7"/>
<path d="M55.6 173.7l-.8 1.2M55.7 171.4a2.44 2.44 0 0 1-.3 3.6l-.2 .2a1.75 1.75 0 0 1-2 .5M56.9 170.9l-.8 .9M58.1 170.1a.54 .54 0 0 0 .6 .5M58.1 170.1l.6 .5M58.4 168.8l-.3 .8v.5M58.4 168.8l-.3 1.3M58.5 168a1.34 1.34 0 0 1 1.9-.3 2.76 2.76 0 0 1-2 3.5 1.01 1.01 0 0 1-.7-1.6zM58.7 169.2l-.6 .4M58.7 169.2l1 .6M58.9 168.3l-.2 .9M59.3 168.1l.8 .4"/>
<path d="M59.4 168a.54 .54 0 0 1 .7 .5M59.4 168l-.6 .3-.4 .5M59.4 168l-1 .8M59.4 168l.7 .5M59.6 160a3.7 3.7 0 0 0-1.8 3.6l.4 .7 1.9 1M59.7 169.8l-.3 .4-.7 .4M59.7 169.8l-1 .8M60 167l-1.8-1.1a2.05 2.05 0 0 0-2.4 1.2 2.42 2.42 0 0 0-.1 3.1l1.8 1.1M60.1 167a2.38 2.38 0 0 1-.1 3.3 2.06 2.06 0 0 1-2.5 1M60.1 168.5l-.1 .6-.3 .7M60.1 168.5l-.4 1.3M60.1 167a2.07 2.07 0 0 0-2.4 1.2 2.44 2.44 0 0 0-.2 3.1"/>
<path d="M60.3 165.4l-.7 1.3M60.6 163.6a.87 .87 0 0 0 .3 1M60.6 163.6l.3 1M60.8 163.7l-.2 .1M60.8 163.7l1.1 .6M61 160.1l1.6 .9a2.24 2.24 0 0 0-2.5 1.4 2.18 2.18 0 0 0 0 2.9M61.3 161.8a.95 .95 0 0 1 1.2-.4 .95 .95 0 0 1 .6 1 2.6 2.6 0 0 1-2.5 2.8 1.76 1.76 0 0 1 0-2.5zM61.3 162.3l-.5 .8-.2 .5M61.3 162.3l-.7 1.3M61.5 162.3v.1M61.5 162.4l-.7 1.3M61.5 162.4l1.1 .7"/>
<path d="M61.9 164.3a.89 .89 0 0 1-1 .3M61.9 164.3l-1 .3M62.3 162.1l-.3-.1-.7 .3M62.3 162.1a.89 .89 0 0 1 .3 1M62.3 162.1l-1 .2M62.3 162.1l.3 1M62.5 161a2.16 2.16 0 0 1 .2 3 2.35 2.35 0 0 1-2.6 1.3M62.6 163.1l-.3 .7-.4 .5M62.6 163.1l-.7 1.2M65.1 164.9a1.21 1.21 0 0 1 1.9-.2 2.84 2.84 0 0 1-2.1 3.5 .93 .93 0 0 1-.8-1.3 3 3 0 0 1 1-2zM75.4 164.2l1.1 .6M76.5 164.8l1 .8-.5 1.2-3 1.1-.7 1.8 .9 .9 .8 1.1-.6 1.1-2.9 .4-.9 1.7 1.2 2.5-.2 .4-.6 .8-1.3-.1-1.2-.2-1.2 1.6 .5 1.4 .1 1.7-.7 .9-1.2-.4-1.1-.6-1.2 1.5 .2 3.3-.9 .9"/>
<path d="M15 180.3l.3 .9 14.2 8.1M15 180.3l14.2 8.2M16.8 184.3l.5 .7 14.1 8.2M16.8 184.3l14.1 8.2M17.7 182.6l-.9 1.7M19.3 187.4l.6 .6 14.1 8.1M19.3 187.4l14.2 8.2M19.7 186.4l-.4 1M22.5 189.5v.1l14.2 8.1M28.2 183.7l.2 1M28.4 184.7l2.9-1.1 .3 1.4M29.2 188.5l.3 .8"/>
<path d="M29.6 182.1l-1.4 1.6M29.7 189.2l2.3 1.4M30.1 184.1l1.5 .9M30.4 186.7l-1.2 1.8M30.9 192.5l.5 .7M30.9 180.6l-1.3 1.5M31.6 185l-1.2 1.7M31.8 188l1.2 .8M32 190.6l-1.1 1.9M32.3 192.5l2 1.1M33 188.8l-.5-1.2-3 1.7M33 188.8l-1 1.8"/>
<path d="M33.5 195.6l.5 .5M34 191.1l1.1 .6M34.3 193.6l-.8 2M35.1 191.7l-.7-.9-3 2.4M35.1 191.7l-.8 1.9M35.5 194.8l1.7 1M36.8 193.3l.9 .5M37.2 195.8l.6-2-.9-.6-2.9 2.9M37.2 195.8l-.5 1.9M37.9 197.4l2.5 1.5M39 196l1.6 .9M40.6 196.9l.5-1.9-1.2-.2-2.5 3.2-.7-.3"/>
<path d="M40.6 196.9l-.2 2M42.2 197.5l2.4 1.4M43 196.2l1.6 .9M44.6 197.1l.1-1.8h-1.2l-2.3 3.6h-.8M44.6 197.1v1.8M46.7 196.4l2.4 1.4M47.2 195.3l1.6 .9M48.8 196.2l-.1-1.6-1.4 .3-1.8 3.8-.9 .2M48.8 196.2l.3 1.6M51.2 194.2l2.5 1.5M51.6 193.5l1.6 .8M53.2 194.3l-.4-1.4-1.4 .7-1.4 3.8-.9 .4"/>
<path d="M53.2 194.3l.5 1.4M55.9 191.1l2.5 1.5M56.3 190.8l1.3 .7M57.6 191.5l-.6-1.1-1.4 .9-.9 3.8-1 .6M57.6 191.5l.8 1.1M60.7 187.3l2.3 1.3M60.8 187.2l1.1 .7M61.9 187.9l-.8-.9-1.4 1.2-.4 3.7-.9 .7M61.9 187.9l1.1 .7M291.2 191.7h-28v12M106.2 203.7h185"/>
</g>
<g fill="none" stroke="#000" stroke-width=".21">
<path d="M6.6 12.8h188v28.5h-188zM6.6 19.8h188M18.6 12.8v28.5M63.6 12.8v28.5M113.6 12.8v28.5M138.6 12.8v28.5M160.6 12.8v28.5M182.6 12.8v28.5M6.6 25.1h188M6.6 30.5h188M6.6 35.9h188M149.1 59.4l-1 25.8"/>
<path d="M185.3 72l-7.3 17.7M229.3 85.9l-23.2 33.2M256.4 137.6l-38.7 10.5M137.6 187.7h153.6M137.6 191.7h153.6M137.6 199.7h153.6M152.8 183.7v20M200.7 183.7v4M210 183.7v4M211.3 191.7v12M230.4 191.7v12M263.2 183.7v20"/>
<path d="M272.8 183.7v8M276.4 195.6h.1M281.4 195.6v4.1M282.6 197.7h7.8M282.6 197.1l3-.9v3l-3-.8zM285 195.6h.1M288.4 195.8v3.8M291.2 195.6l-153.6 .1"/>
<circle cx="149.3" cy="55" r="4.5"/>
<circle cx="187" cy="67.8" r="4.5"/>
<circle cx="231.9" cy="82.2" r="4.5"/>
<circle cx="260.7" cy="136.5" r="4.5"/>
<circle cx="288.4" cy="197.7" r="1.74"/>
<circle cx="288.4" cy="197.7" r=".93"/>
</g>
<path d="M6.7 12.9h284.5v190.8h-284.5zM137.6 183.7v20M291.2 183.7h-185v20" fill="none" stroke="#000" stroke-width=".5"/>
<path d="M272.8 195.6h.1M276.4 199.7v4M285 199.7v4" fill="none" stroke="#c0c0c0" stroke-width=".21"/>
<path d="M148 85v.4h.1v-.2v.2l.3-.2a.23 .23 0 0 0-.1-.3 .23 .23 0 0 0-.3 .1zM177.9 89.5l-.1 .3 .1 .1 .1-.2-.1 .2a.23 .23 0 0 0 .4-.2 .23 .23 0 0 0-.4-.2zM206 118.9l-.1 .2 .1 .1 .1-.1v.2a.23 .23 0 0 0 .2-.3 .23 .23 0 0 0-.3-.1zM217.5 147.9v.2h.2h-.2a.24 .24 0 0 0 .3 .2 .24 .24 0 0 0 .1-.4 .24 .24 0 0 0-.4 0z" fill="#000"/>
<g font-size="4.1">
<text x="148.2" y="56.2">2</text>
<text x="185.9" y="69.1">1</text>
<text x="230.8" y="83.5">3</text>
<text x="259.6" y="137.8">4</text>
</g>
<g font-size="3.2">
<text x="153.6" y="186.8">U6DZ002000A</text>
<text x="153.6" y="190.8">DİZME KREMAYER DİŞLİSİ</text>
<text x="210.7" y="186.6">-</text>
<text x="154.3" y="194.8">/</text>
<text x="154.3" y="198.8">/ HRC</text>
<text x="230.8" y="202.8">1175.63</text>
</g>
<g font-size="2.8">
<text x="7.7" y="15.6">MONTAJ</text>
<text x="33.3" y="17">PARÇA KODU</text>
<text x="84.9" y="17">TANIM</text>
<text x="120.4" y="17">MALZEME</text>
<text x="142.7" y="15.6">KABA ÖLÇÜ</text>
<text x="164.2" y="15.6">NET AĞIRLIK</text>
<text x="185.4" y="17">ADET</text>
<text x="10.9" y="18.4">NO</text>
<text x="12" y="23.2">1</text>
<text x="19.1" y="23.2">U6DZ002003A</text>
<text x="64.1" y="23.2">DİZME REDÜKTÖR KREMAYER DİŞLİSİ</text>
<text x="120.2" y="23.2">KESTAMİD</text>
<text x="142.7" y="23.2">Cap 150 x 43</text>
<text x="146.1" y="18.4">( mm )</text>
<text x="168.1" y="23.2">385.56</text>
<text x="169.5" y="18.4">( g )</text>
<text x="188" y="23.2">1</text>
<text x="12" y="28.6">2</text>
<text x="19.1" y="28.6">U6DZ002001A</text>
<text x="64.1" y="28.6">KREMAYER DİŞLİ ÇELİK GÖBEĞİ FLANŞI</text>
<text x="122" y="28.6">Ç-1040</text>
<text x="142.7" y="28.6">Cap 100 x 13</text>
<text x="168.1" y="28.6">326.18</text>
<text x="188" y="28.6">1</text>
<text x="12" y="34">3</text>
<text x="19.1" y="34">U6DZ002002A</text>
<text x="64.1" y="34">KREMAYER DİŞLİ ÇELİK GÖBEĞİ</text>
<text x="122" y="34">Ç-1040</text>
<text x="142.7" y="34">Cap 100 x 43</text>
<text x="168.1" y="34">427.54</text>
<text x="188" y="34">1</text>
<text x="12" y="39.6">4</text>
<text x="19.1" y="39.6">3002015008</text>
<text x="64.1" y="39.6">RCK40 30X55X17 GÖBEK SIKMA</text>
<text x="122.6" y="39.6">HAZIR</text>
<text x="146.1" y="39.6">HAZIR</text>
<text x="168.7" y="39.6">36.35</text>
<text x="188" y="39.6">1</text>
<text x="263.7" y="186.7">Ü.Adet:</text>
<text x="263.9" y="190.5">Vers.:</text>
<text x="211.5" y="194.5">Hammadde Adı:</text>
<text x="138.3" y="202.6">SON KAYIT:</text>
<text x="163.5" y="202.6">28 Ekim 2022 Cuma 15:45:41</text>
<text x="212.1" y="198.4">Sip. Ölçüsü:</text>
<text x="212.2" y="202.7">Ağırlık:</text>
</g>
<g font-size="2.6">
<text x="265.9" y="194.4">GENEL TOLERANS</text>
<text x="264.2" y="198.5">DIN 7168 m T</text>
<text x="264.3" y="202.6">ÖLÇEK</text>
<text x="278.5" y="202.6">1:5</text>
<text x="286.5" y="202.6">A4</text>
</g>
<g font-size="2.5">
<text x="138.3" y="186.4">Parça Kodu:</text>
<text x="138.3" y="190.5">Parça Adı:</text>
<text x="201.2" y="186.5">Ü.Kodu:</text>
<text x="138.3" y="194.5">Kaplama Şekli:</text>
<text x="138.3" y="198.6">Isıl İşlem:</text>
<text x="6.7" y="206.7">D:\Onedrive\OneDrive - gazi.edu.tr\My_Design\Arsiv\UTS_Thermoform_Datalar\6545_U6\</text>
</g>
</svg>
